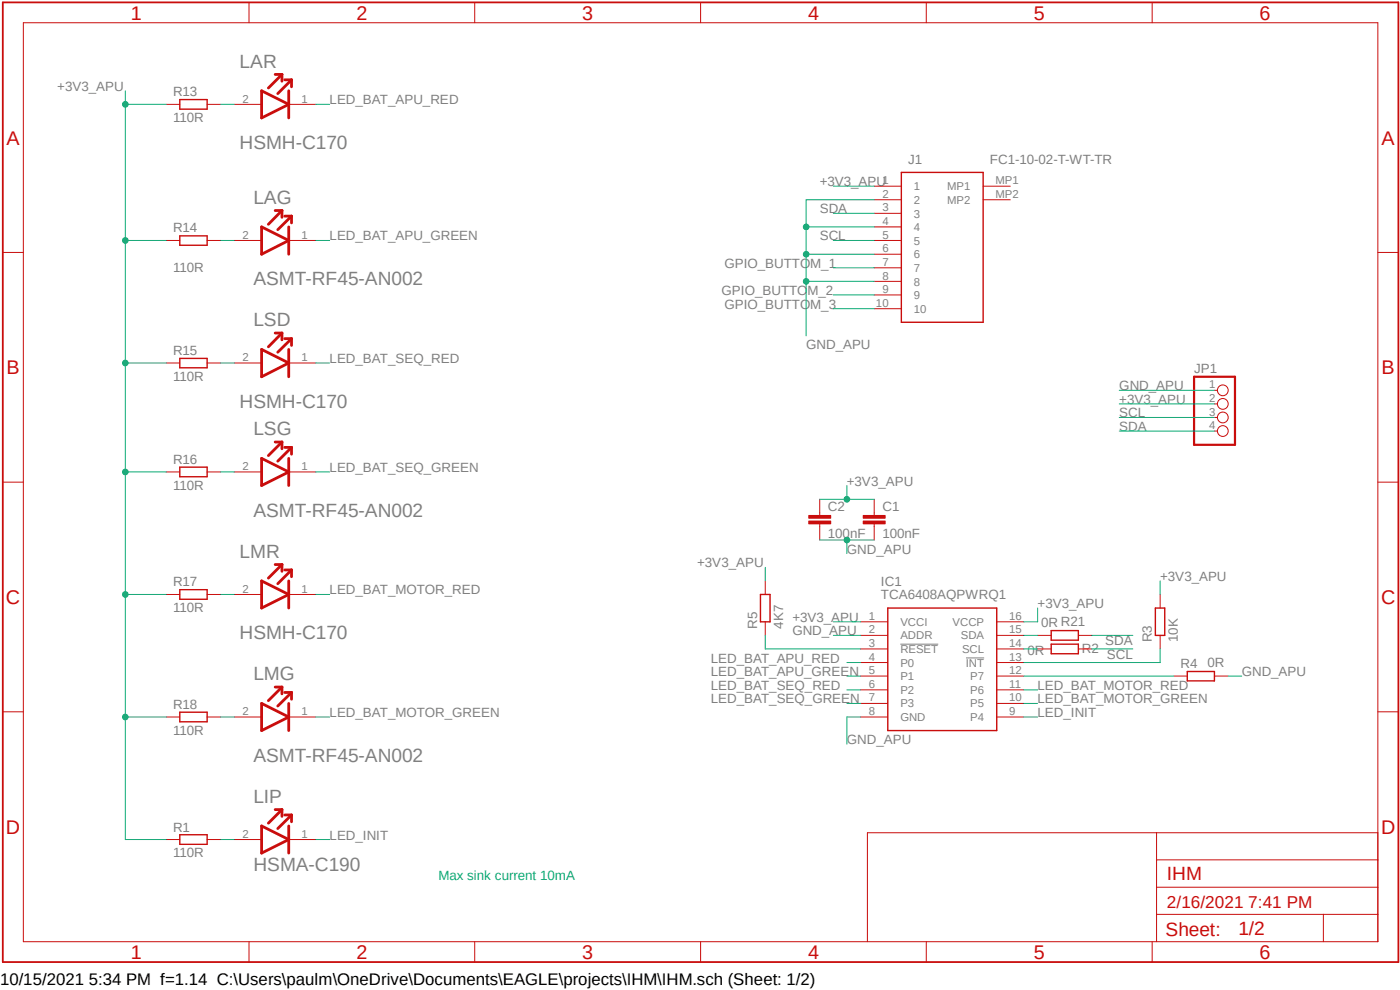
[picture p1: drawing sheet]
<svg xmlns="http://www.w3.org/2000/svg" width="297mm" height="210mm" viewBox="0 0 297 210" stroke-linecap="round" stroke-linejoin="round" font-family="sans-serif">
<path d="M0 .1l297.1 204.6M297.1 .1l-297.1 204.6" fill="none" stroke="#fff" stroke-width=".21"/>
<path d="M191 136.7h8.1M204.9 139.6h3.9" fill="none" stroke="#808080" stroke-width=".21"/>
<path d="M38.1 21.1h5.8v2.1h-5.8zM191.2 36.6h17.4v31.8h-17.4zM38.1 50h5.8v2h-5.8zM38.1 76h5.8v2h-5.8zM38.1 99.1h5.8v2h-5.8zM38.1 125.1h5.8v2h-5.8zM188.3 129h23.2v26h-23.2zM38.1 151.1h5.8v2h-5.8zM38.1 177.1h5.8v2h-5.8z" fill="none" stroke="#c90d0c" stroke-width=".3"/>
<g fill="none" stroke="#c90d0c" stroke-width=".21">
<path d="M5 4.8h287.3v195h-287.3zM52.8 .5v4.3M100.7 .5v4.3M148.6 .5v4.3M196.5 .5v4.3M244.4 .5v4.3M35.3 22.1h2.8M43.9 22.1h2.9M185.5 39.5h5.7M208.6 39.5h5.7M.6 53.6h4.4M35.3 51h2.8"/>
<path d="M43.9 51h2.9M185.5 51h5.7M185.5 42.4h5.7M185.5 45.3h5.7M185.5 48.1h5.7M185.5 53.9h5.7M185.5 56.8h5.7M185.5 59.7h5.7M208.6 42.4h5.7M292.3 53.6h4.4M35.3 77h2.8M43.9 77h2.9"/>
<path d="M185.5 62.6h5.7M185.5 65.5h5.7M257.6 82.8h.7M257.6 85.7h.7M257.6 88.6h.7M257.6 91.4h.7M.6 102.3h4.4M35.3 100.1h2.8M43.9 100.1h2.9M185.5 108.8v.5M185.5 111.1v.6M292.3 102.3h4.4"/>
<path d="M35.3 126.1h2.8M43.9 126.1h2.9M182.6 131.9h5.7M182.6 134.8h5.7M182.6 137.7h5.7M211.5 131.9h5.7M211.5 134.8h5.7M211.5 137.7h5.7M.6 151h4.4M35.3 152.1h2.8M43.9 152.1h2.9M182.6 152.1h5.7"/>
<path d="M182.6 140.5h5.7M182.6 143.4h5.7M182.6 146.3h5.7M182.6 149.2h5.7M211.5 152.1h5.7M211.5 140.5h5.7M211.5 143.4h5.7M211.5 146.3h5.7M211.5 149.2h5.7M292.3 151h4.4M35.3 178.1h2.8M43.9 178.1h2.9"/>
<path d="M245.4 176.7v23.1M292.3 176.7h-108.3v23.1M52.8 199.8v4.3M100.7 199.8v4.3M148.6 199.8v4.3M196.5 199.8v4.3M244.4 199.8v4.3M245.4 194h46.9M245.4 188.2h46.9M245.4 182.4h46.9M280.8 194v5.8"/>
<circle cx="259.4" cy="88.6" r="1.14"/>
<circle cx="259.4" cy="85.7" r="1.14"/>
<circle cx="259.4" cy="91.4" r="1.14"/>
<circle cx="259.4" cy="82.8" r="1.14"/>
</g>
<path d="M253.3 79.9h8.7v14.5h-8.7z" fill="none" stroke="#c90d0c" stroke-width=".47"/>
<path d="M.6 .5h296.1v203.6h-296.1z" fill="none" stroke="#c90d0c" stroke-width=".38"/>
<path d="M183.1 110.5h4.7v.6h-4.7z" fill-rule="evenodd" fill="#c90d0c"/>
<path d="M183.1 110.5h4.7v.6h-4.7z" fill="none" stroke="#c90d0c" stroke-width=".21"/>
<path d="M183.1 109.3h4.7v.6h-4.7z" fill-rule="evenodd" fill="#c90d0c"/>
<path d="M173.9 108.8v.5M173.9 111.1v.6M183.1 109.3h4.7v.6h-4.7zM185.5 105.9v2.9M185.5 111.7v2.9" fill="none" stroke="#c90d0c" stroke-width=".21"/>
<path d="M171.6 110.5h4.6v.6h-4.6z" fill-rule="evenodd" fill="#c90d0c"/>
<path d="M171.6 110.5h4.6v.6h-4.6z" fill="none" stroke="#c90d0c" stroke-width=".21"/>
<path d="M171.6 109.3h4.6v.6h-4.6z" fill-rule="evenodd" fill="#c90d0c"/>
<g fill="none" stroke="#c90d0c" stroke-width=".21">
<path d="M49.7 22.1l5.8 .1M67 22.1l-5.7 .1M49.7 51l5.8 .1M67 51l-5.7 .1M49.7 77h5.8M67 77h-5.7M49.7 100.1l5.8 .1M67 100.1l-5.7 .1M171.6 109.3h4.6v.6h-4.6zM173.9 105.9v2.9M173.9 111.7v2.9M49.7 126.1l5.8 .1"/>
<path d="M67 126.1l-5.7 .1M162.3 123.2v2.9M162.3 131.9v2.9M220.1 134.8h2.9M220.1 137.7h2.9M228.8 134.8h2.8M228.8 137.7h2.8M246.1 126.1v2.9M246.1 134.8v2.9M49.7 152.1h5.8M67 152.1h-5.7M249 143.4h2.9"/>
<path d="M257.6 143.4h3M49.7 178.1h5.8M67 178.1h-5.7"/>
</g>
<path d="M161.3 126.1h2.1v5.8h-2.1zM223 133.8h5.8v2h-5.8zM223 136.7h5.8v2h-5.8zM245.1 129h2v5.8h-2zM251.9 142.5h5.7v1.9h-5.7z" fill="none" stroke="#c90d0c" stroke-width=".3"/>
<g fill="none" stroke="#c90d0c" stroke-width=".59">
<path d="M55.5 19.3l5.8 2.8-5.8 2.9zM58.4 15.8h1.4M59.8 15.8l-2.9 2.9M59.8 15.8v1.4M60.4 16.9h1.4M61.3 19.3v5.7M61.8 16.9l-2.9 3M61.8 16.9v1.5M55.5 48.1l5.8 2.9-5.8 2.9zM58.4 44.7h1.4M59.8 44.7v1.4M59.8 44.7l-2.9 2.9"/>
<path d="M60.4 45.8h1.4M61.3 48.1v5.8M61.8 45.8v1.5M61.8 45.8l-2.9 2.9M55.5 74.1l5.8 2.9-5.8 2.9zM58.4 70.7h1.4M59.8 70.7v1.4M59.8 70.7l-2.9 2.9M60.4 71.8h1.4M61.3 74.1v5.8M61.8 71.8v1.5M61.8 71.8l-2.9 2.9"/>
<path d="M55.5 97.2l5.8 2.9-5.8 2.9zM58.4 93.8h1.4M59.8 93.8v1.4M59.8 93.8l-2.9 2.8M60.4 94.9h1.4M61.3 97.2v5.8M61.8 94.9v1.5M61.8 94.9l-2.9 2.9M58.4 119.8h1.4M59.8 119.8v1.4M59.8 119.8l-2.9 2.8M55.5 123.2l5.8 2.9-5.8 2.9z"/>
<path d="M60.4 120.9h1.4M61.3 123.2v5.8M61.8 120.9v1.4M61.8 120.9l-2.9 2.9M55.5 149.2l5.8 2.9-5.8 2.9zM58.4 145.8h1.4M59.8 145.8v1.4M59.8 145.8l-2.9 2.8M60.4 146.9h1.4M61.3 149.2v5.8M61.8 146.9v1.4M61.8 146.9l-2.9 2.9"/>
<path d="M55.5 175.2l5.8 2.9-5.8 2.9zM58.4 171.7h1.4M59.8 171.7v1.5M59.8 171.7l-2.9 2.9M60.4 172.9h1.4M61.3 175.2v5.8M61.8 172.9v1.4M61.8 172.9l-2.9 2.9"/>
</g>
<g fill="none" stroke="#0dab76" stroke-width=".21">
<path d="M35.3 22.1h-8.7v54.9h8.7M46.8 22.1h2.9M67 22.1h2.9M26.6 51h8.7M46.8 51h2.9M67 51h2.9M176.8 45.3h8.7M176.8 51h8.7M176.8 56.8h8.7M46.8 77h2.9M67 77h2.9M176.8 62.6h8.7"/>
<path d="M237.4 91.4h20.2M237.4 88.6h20.2M46.8 100.1h2.9M67 100.1h2.9M46.8 126.1h2.9M67 126.1h2.9M231.6 134.8h8.7M231.6 137.7h8.7M46.8 152.1h2.9M67 152.1h2.9M179.7 140.5h2.9M179.7 143.4h2.9"/>
<path d="M179.7 146.3h2.9M179.7 149.2h2.9M217.2 146.3h2.9M217.2 149.2h2.9"/>
</g>
<circle cx="26.6" cy="51" r=".6" fill="#0dab76"/>
<g fill="none" stroke="#0dab76" stroke-width=".21">
<path d="M26.6 77v23.1h8.7"/>
<circle cx="26.6" cy="51" r=".6"/>
</g>
<circle cx="26.6" cy="77" r=".6" fill="#0dab76"/>
<g fill="none" stroke="#0dab76" stroke-width=".21">
<path d="M26.6 100.1v26h8.7"/>
<circle cx="26.6" cy="77" r=".6"/>
</g>
<circle cx="26.6" cy="100.1" r=".6" fill="#0dab76"/>
<g fill="none" stroke="#0dab76" stroke-width=".21">
<path d="M26.6 126.1v26h8.7"/>
<circle cx="26.6" cy="100.1" r=".6"/>
</g>
<circle cx="26.6" cy="126.1" r=".6" fill="#0dab76"/>
<g fill="none" stroke="#0dab76" stroke-width=".21">
<path d="M26.6 19.3v2.8"/>
<circle cx="26.6" cy="126.1" r=".6"/>
</g>
<circle cx="26.6" cy="22.1" r=".6" fill="#0dab76"/>
<g fill="none" stroke="#0dab76" stroke-width=".21">
<path d="M26.6 152.1v26h8.7"/>
<circle cx="26.6" cy="22.1" r=".6"/>
</g>
<circle cx="26.6" cy="152.1" r=".6" fill="#0dab76"/>
<g fill="none" stroke="#0dab76" stroke-width=".21">
<path d="M176.8 39.5h8.7M237.4 85.7h20.2M173.9 105.9h11.6M179.7 103v2.9"/>
<circle cx="26.6" cy="152.1" r=".6"/>
</g>
<circle cx="179.7" cy="105.9" r=".6" fill="#0dab76"/>
<g fill="none" stroke="#0dab76" stroke-width=".21">
<path d="M171 48.1h14.5M185.5 42.4h-14.5v11.5M237.4 82.8h20.2M162.3 120.4v2.8M176.8 131.9h5.8M220.1 129v2.9h-2.9M246.1 123.2v2.9"/>
<circle cx="179.7" cy="105.9" r=".6"/>
</g>
<circle cx="171" cy="48.1" r=".6" fill="#0dab76"/>
<g fill="none" stroke="#0dab76" stroke-width=".21">
<path d="M171 53.9h14.5"/>
<circle cx="171" cy="48.1" r=".6"/>
</g>
<circle cx="171" cy="53.9" r=".6" fill="#0dab76"/>
<g fill="none" stroke="#0dab76" stroke-width=".21">
<path d="M171 53.9v5.8h14.5"/>
<circle cx="171" cy="53.9" r=".6"/>
</g>
<circle cx="171" cy="59.7" r=".6" fill="#0dab76"/>
<g fill="none" stroke="#0dab76" stroke-width=".21">
<path d="M171 59.7v11.5M173.9 114.6h11.6M179.7 114.6v2.8"/>
<circle cx="171" cy="59.7" r=".6"/>
</g>
<circle cx="179.7" cy="114.6" r=".6" fill="#0dab76"/>
<g fill="none" stroke="#0dab76" stroke-width=".21">
<path d="M176.8 65.5h8.7M162.3 134.8v2.9h20.3M176.8 134.8h5.8M217.2 134.8h2.9M217.2 137.7h2.9M246.1 137.7v2.8h-28.9M182.6 152.1h-2.9v5.8M217.2 152.1h2.9M217.2 143.4h31.8M260.6 143.4h2.8M46.8 178.1h2.9M67 178.1h2.9"/>
<circle cx="179.7" cy="114.6" r=".6"/>
</g>
<g font-size="4.2" fill="#c90d0c">
<text x="27.7" y="4.1">1</text>
<text x="75.6" y="4.1">2</text>
<text x="123.5" y="4.1">3</text>
<text x="171.5" y="4.1">4</text>
<text x="219.3" y="4.1">5</text>
<text x="267.2" y="4.1">6</text>
<text x="1.4" y="30.7">A</text>
<text x="293.1" y="30.7">A</text>
<text x="1.4" y="79.4">B</text>
<text x="293.1" y="79.4">B</text>
<text x="1.3" y="128.1">C</text>
<text x="293" y="128.1">C</text>
<text x="1.3" y="176.9">D</text>
<text x="293" y="176.9">D</text>
<text x="27.7" y="203.4">1</text>
<text x="75.6" y="203.4">2</text>
<text x="123.5" y="203.4">3</text>
<text x="171.5" y="203.4">4</text>
<text x="219.3" y="203.4">5</text>
<text x="267.2" y="203.4">6</text>
</g>
<g font-size="4.1" fill="#808080">
<text x="50.8" y="14.4">LAR</text>
<text x="50.8" y="31.7">HSMH-C170</text>
<text x="53.8" y="43.2">LAG</text>
<text x="53.8" y="60.5">ASMT-RF45-AN002</text>
<text x="53.8" y="69.2">LSD</text>
<text x="50.8" y="86.5">HSMH-C170</text>
<text x="53.8" y="92.3">LSG</text>
<text x="53.8" y="109.6">ASMT-RF45-AN002</text>
<text x="50.8" y="118.3">LMR</text>
<text x="50.8" y="135.6">HSMH-C170</text>
<text x="53.8" y="144.3">LMG</text>
<text x="53.8" y="161.6">ASMT-RF45-AN002</text>
<text x="53.8" y="170.3">LIP</text>
<text x="53.8" y="184.7">HSMA-C190</text>
</g>
<g font-size="4.1" fill="#c90d0c">
<text x="247.6" y="186.8">IHM</text>
<text x="247.3" y="198.5">Sheet:</text>
<text x="262.7" y="198.3">1/2</text>
</g>
<text font-size="3.6" fill="#c90d0c" x="247.6" y="192.5">2/16/2021 7:41 PM</text>
<text font-size="3.6" x="0" y="208.9">10/15/2021 5:34 PM f=1.14 C:\Users\paulm\OneDrive\Documents\EAGLE\projects\IHM\IHM.sch (Sheet: 1/2)</text>
<g font-size="2.8" fill="#808080">
<text x="12.2" y="19.3">+3V3_APU</text>
<text x="36.7" y="20.4">R13</text>
<text x="69.9" y="22.1">LED_BAT_APU_RED</text>
<text x="36.7" y="25.9">110R</text>
<text x="192.7" y="34.7">J1</text>
<text x="210" y="34.7">FC1-10-02-T-WT-TR</text>
<text x="173.9" y="39.5">+3V3_APU</text>
<text x="173.9" y="45.3">SDA</text>
<text x="36.7" y="49.3">R14</text>
<text x="69.9" y="51">LED_BAT_APU_GREEN</text>
<text x="173.9" y="51">SCL</text>
<text x="36.7" y="57.7">110R</text>
<text x="153.7" y="56.8">GPIO_BUTTOM_1</text>
<text x="153.1" y="62.6">GPIO_BUTTOM_2</text>
<text x="153.7" y="65.5">GPIO_BUTTOM_3</text>
<text x="36.7" y="75.3">R15</text>
<text x="69.9" y="77">LED_BAT_SEQ_RED</text>
<text x="171" y="74.1">GND_APU</text>
<text x="36.7" y="80.8">110R</text>
<text x="237.4" y="82.8">GND_APU</text>
<text x="253.3" y="79.2">JP1</text>
<text x="237.4" y="88.6">SCL</text>
<text x="237.4" y="85.7">+3V3_APU</text>
<text x="237.4" y="91.5">SDA</text>
<text x="36.7" y="98.4">R16</text>
<text x="69.9" y="100.1">LED_BAT_SEQ_GREEN</text>
<text x="36.7" y="103.9">110R</text>
<text x="179.7" y="103">+3V3_APU</text>
<text x="175.6" y="108.4">C2</text>
<text x="187.2" y="108.4">C1</text>
<text x="175.6" y="114.1">100nF</text>
<text x="179.7" y="117.4">GND_APU</text>
<text x="187.2" y="114.1">100nF</text>
<text x="36.7" y="124.4">R17</text>
<text x="147.9" y="120.4">+3V3_APU</text>
<text x="186.9" y="124.2">IC1</text>
<text x="246.1" y="123.2">+3V3_APU</text>
<text x="36.7" y="129.9">110R</text>
<text x="69.9" y="126.1">LED_BAT_MOTOR_RED</text>
<text x="168.1" y="131.9">+3V3_APU</text>
<text x="186.9" y="127.1">TCA6408AQPWRQ1</text>
<text x="220.1" y="129">+3V3_APU</text>
<text x="160.7" y="133.4" transform="rotate(-90 160.7 133.4)">R5</text>
<text x="166.1" y="133.4" transform="rotate(-90 166.1 133.4)">4K7</text>
<text x="168.1" y="134.8">GND_APU</text>
<text x="220.9" y="133.1">0R R21</text>
<text x="234.5" y="136.8">SDA</text>
<text x="244.4" y="136.2" transform="rotate(-90 244.4 136.2)">R3</text>
<text x="249.9" y="136.2" transform="rotate(-90 249.9 136.2)">10K</text>
<text x="150.8" y="140.5">LED_BAT_APU_RED</text>
<text x="150.8" y="143.4">LED_BAT_APU_GREEN</text>
<text x="218" y="138.9">0R</text>
<text x="229.5" y="138.5">R2</text>
<text x="234.8" y="139.7">SCL</text>
<text x="250.4" y="141.7">R4</text>
<text x="256.2" y="141.4">0R</text>
<text x="263.4" y="143.4">GND_APU</text>
<text x="150.8" y="146.3">LED_BAT_SEQ_RED</text>
<text x="150.8" y="149.2">LED_BAT_SEQ_GREEN</text>
<text x="220.1" y="146.3">LED_BAT_MOTOR_RED</text>
<text x="220.1" y="149.2">LED_BAT_MOTOR_GREEN</text>
<text x="36.7" y="155.9">110R</text>
<text x="36.7" y="150.4">R18</text>
<text x="69.9" y="152.1">LED_BAT_MOTOR_GREEN</text>
<text x="220.1" y="152.1">LED_INIT</text>
<text x="179.7" y="157.9">GND_APU</text>
<text x="36.7" y="176.4">R1</text>
<text x="69.9" y="178.1">LED_INIT</text>
<text x="36.7" y="181.9">110R</text>
</g>
<text font-size="2.8" fill="#0dab76" x="93" y="186.8">Max sink current 10mA</text>
<g font-size="2.4" fill="#808080">
<text x="51.5" y="21.8">2</text>
<text x="63.9" y="21.8">1</text>
<text x="187.2" y="39.1">1</text>
<text x="187.2" y="42">2</text>
<text x="193.9" y="40.3">1</text>
<text x="201" y="40.3">MP1</text>
<text x="211.2" y="39.1">MP1</text>
<text x="211.2" y="42">MP2</text>
<text x="187.2" y="44.8">3</text>
<text x="187.2" y="47.8">4</text>
<text x="193.9" y="43.2">2</text>
<text x="193.9" y="46.1">3</text>
<text x="201" y="43.2">MP2</text>
<text x="51.5" y="50.6">2</text>
<text x="63.9" y="50.6">1</text>
<text x="187.2" y="50.6">5</text>
<text x="187.2" y="53.5">6</text>
<text x="193.9" y="49">4</text>
<text x="193.9" y="51.9">5</text>
<text x="187.2" y="56.4">7</text>
<text x="187.2" y="59.3">8</text>
<text x="193.9" y="54.8">6</text>
<text x="193.9" y="57.7">7</text>
<text x="185.8" y="65.1">10</text>
<text x="187.2" y="62.2">9</text>
<text x="193.9" y="60.6">8</text>
<text x="193.9" y="63.5">9</text>
<text x="193.9" y="66.3">10</text>
<text x="51.5" y="76.6">2</text>
<text x="63.9" y="76.6">1</text>
<text x="256.5" y="82.4">1</text>
<text x="256.5" y="85.3">2</text>
<text x="256.5" y="88.2">3</text>
<text x="256.5" y="91.1">4</text>
<text x="51.5" y="99.7">2</text>
<text x="63.9" y="99.7">1</text>
<text x="51.5" y="125.7">2</text>
<text x="63.9" y="125.7">1</text>
<text x="184.3" y="131.5">1</text>
<text x="214.1" y="131.5">16</text>
<text x="184.3" y="134.4">2</text>
<text x="184.3" y="137.2">3</text>
<text x="191" y="132.8">VCCI</text>
<text x="191" y="135.6">ADDR</text>
<text x="202.1" y="132.8">VCCP</text>
<text x="203.8" y="135.6">SDA</text>
<text x="214.1" y="134.4">15</text>
<text x="214.1" y="137.2">14</text>
<text x="184.3" y="140.2">4</text>
<text x="184.3" y="143">5</text>
<text x="191" y="138.5">RESET</text>
<text x="191" y="141.4">P0</text>
<text x="204.1" y="138.6">SCL</text>
<text x="204.9" y="141.4">INT</text>
<text x="214.1" y="140.2">13</text>
<text x="214.1" y="143">12</text>
<text x="184.3" y="145.9">6</text>
<text x="184.3" y="148.8">7</text>
<text x="191" y="144.3">P1</text>
<text x="191" y="147.2">P2</text>
<text x="205.8" y="144.3">P7</text>
<text x="205.8" y="147.2">P6</text>
<text x="214.1" y="145.9">11</text>
<text x="214.1" y="148.8">10</text>
<text x="51.5" y="151.7">2</text>
<text x="63.9" y="151.7">1</text>
<text x="184.3" y="151.7">8</text>
<text x="191" y="150.1">P3</text>
<text x="191" y="153">GND</text>
<text x="205.8" y="150.1">P5</text>
<text x="205.8" y="153">P4</text>
<text x="214.1" y="151.7">9</text>
<text x="51.5" y="177.7">2</text>
<text x="63.9" y="177.7">1</text>
</g>
</svg>
